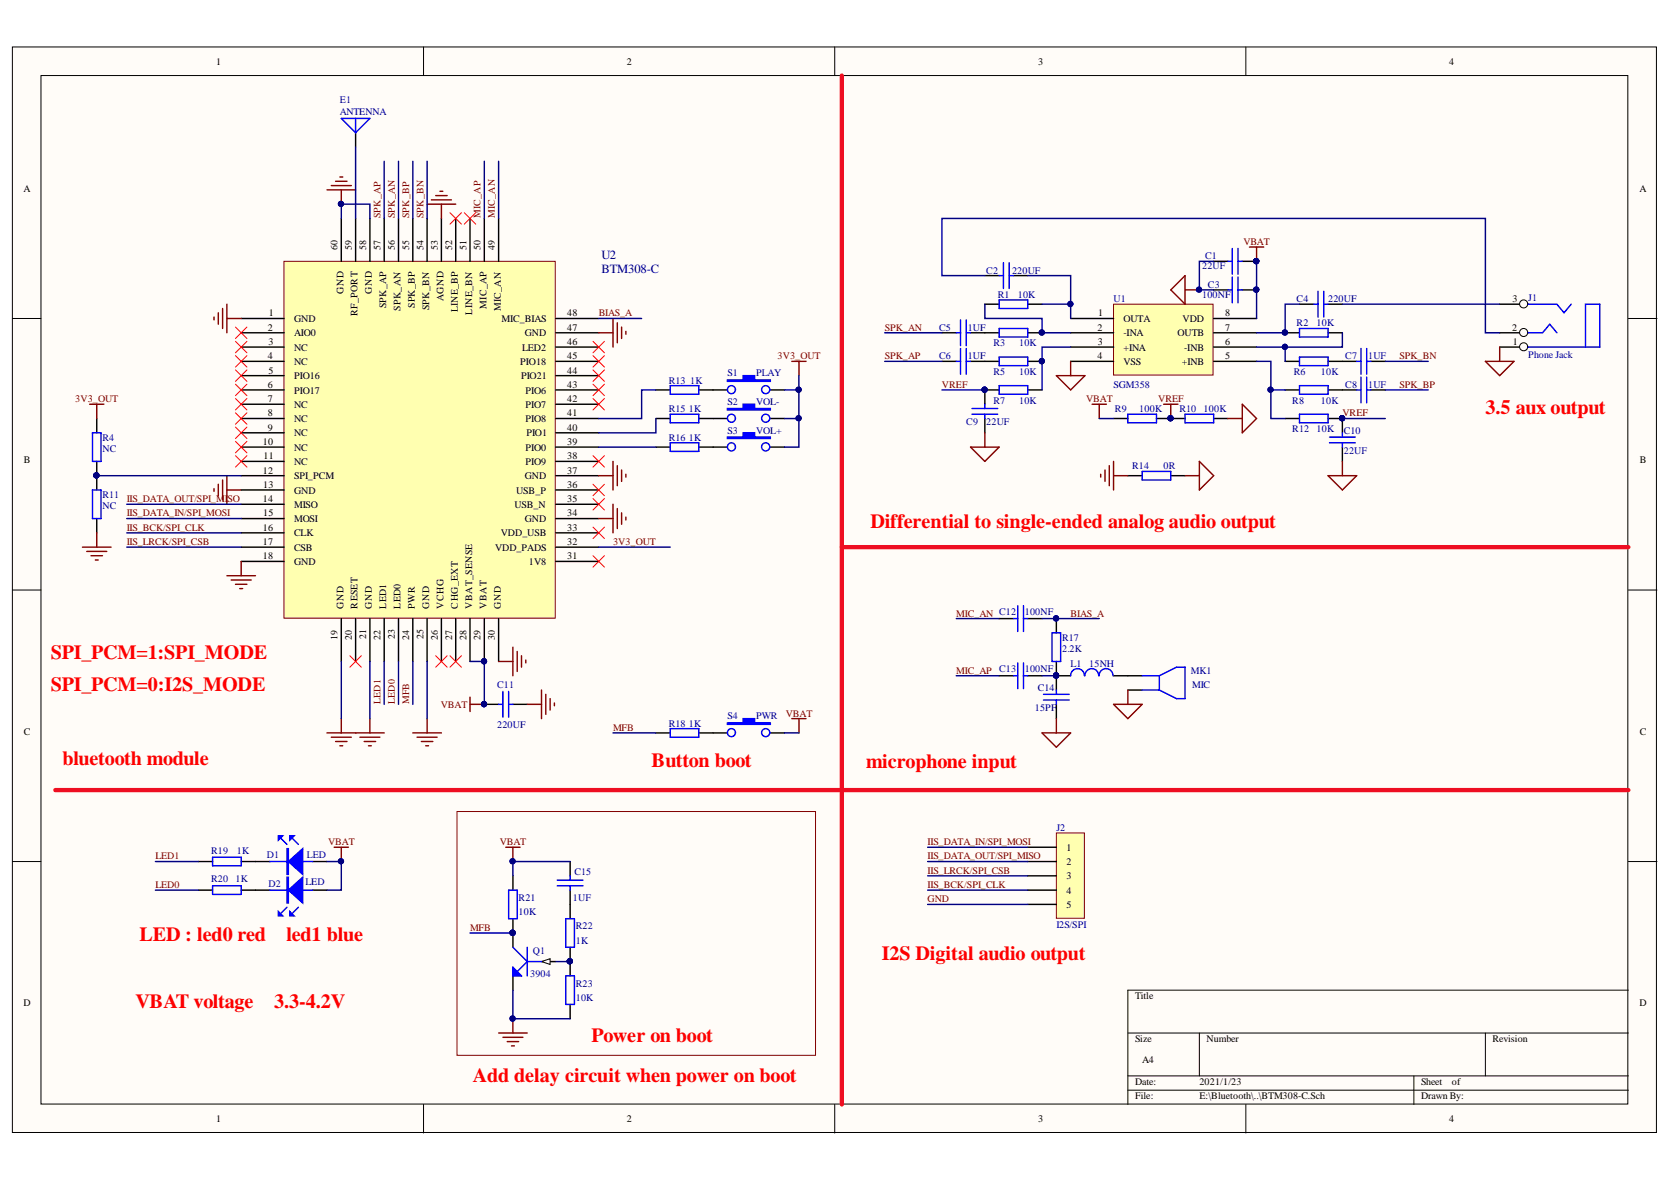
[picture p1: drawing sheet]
<svg xmlns="http://www.w3.org/2000/svg" width="297mm" height="210mm" viewBox="0 0 297 210" stroke-linecap="round" stroke-linejoin="round" font-family="sans-serif">
<g fill="#fffcf8" stroke="#000" stroke-width=".18">
<path d="M2.2 8.3h292.2v193h-292.2z"/>
<path d="M7.3 13.4h282.1v182.8h-282.1z"/>
</g>
<g fill="none" stroke="#000" stroke-width=".18">
<path d="M75.3 8.3v5.1M148.4 8.3v5.1M221.5 8.3v5.1M2.2 56.6h5.1M289.5 56.6h5.1M2.2 104.9h5.1M289.5 104.9h5.1M2.2 153.1h5.1M289.5 153.1h5.1M289.5 176h-89v20.3M75.3 196.3v5.1M148.4 196.3v5.1"/>
<path d="M200.5 183.6h89M200.5 191.2h89M200.5 193.8h89M213.2 183.6v7.6M221.5 196.3v5.1M251.3 191.2v5.1M264 183.6v7.6"/>
</g>
<path d="M45.4 153.1h2.6M55.6 153.1h2.5" fill="none" stroke="#000" stroke-width=".25"/>
<path d="M48 153.1h7.6M50 149.1l1 1M52 149.1l1 1" fill="none" stroke="#00f" stroke-width=".25"/>
<path d="M51.3 153.1l2.5-2.3v4.6z" fill="#00f"/>
<path d="M51 150.8h.3v4.6h-.3zM51.1 150.8v4.6M51.3 153.1l2.5-2.3v4.6z" fill="none" stroke="#00f" stroke-width=".25"/>
<path d="M49.5 148.6h.7l-.7 .7z" fill="#00f"/>
<path d="M49.5 148.6h.7l-.7 .7z" fill="none" stroke="#00f" stroke-width=".25"/>
<path d="M51.5 148.6h.8l-.8 .7z" fill="#00f"/>
<path d="M48 158.2h7.6M51.5 148.6h.8l-.8 .7zM51 161.3l-1 1M53 161.3l-1 1" fill="none" stroke="#00f" stroke-width=".25"/>
<path d="M45.4 158.2h2.6M55.6 158.2h2.5" fill="none" stroke="#000" stroke-width=".25"/>
<path d="M51.3 158.2l2.5-2.3v4.6z" fill="#00f"/>
<path d="M51 155.9h.3v4.6h-.3zM51.1 155.9v4.6M51.3 158.2l2.5-2.3v4.6z" fill="none" stroke="#00f" stroke-width=".25"/>
<path d="M49.5 162l.7 .8h-.7z" fill="#00f"/>
<path d="M49.5 162l.7 .8h-.7z" fill="none" stroke="#00f" stroke-width=".25"/>
<path d="M51.5 162l.8 .8h-.8z" fill="#00f"/>
<path d="M51.5 162l.8 .8h-.8z" fill="none" stroke="#00f" stroke-width=".25"/>
<path d="M59.4 150.6h2.5M60.7 150.6v2.5" fill="none" stroke="#800000" stroke-width=".25"/>
<circle cx="60.6" cy="153.1" r=".46" fill="#000080" stroke="#000080" stroke-width=".18"/>
<path d="M197.9 54.1h17.7v12.6h-17.7z" fill="#ffffb0" stroke="#800000" stroke-width=".18"/>
<g fill="none" stroke="#000" stroke-width=".25">
<path d="M167.4 59.1h2.6M172.5 59.1h5.1M175.1 54.1h2.5M175.1 49h2.5M180.2 49h2.5M182.7 59.1h2.5M182.7 54.1h2.5M190.3 56.6h7.6M190.3 59.1h7.6M215.7 56.6h7.7M215.7 59.1h7.7M215.7 51.5h2.6"/>
<path d="M215.7 46.4h2.6M220.8 51.5h2.6M220.8 46.4h2.6M228.5 59.1h2.5M231 54.1h2.5M236.1 59.1h2.5M236.1 54.1h2.5M167.4 64.2h2.6M172.5 64.2h5.1M175.1 74.4v2.5M177.6 69.3h-2.5v2.5M182.7 64.2h2.5"/>
<path d="M182.7 69.3h2.5M190.3 61.7h7.6M190.3 64.2h7.6M197.9 74.4h2.6M205.6 74.4h5.1M215.7 61.7h7.7M215.7 64.2h7.7M215.7 74.4h2.6M228.5 64.2h2.5M228.5 69.3h2.5M228.5 74.4h2.5M236.1 64.2h5.1"/>
<path d="M236.1 69.3h5.1M236.1 74.4h2.5v2.5M238.6 79.5v2.5M243.7 64.2h2.5M243.7 69.3h2.5M96.3 170.9h2.5"/>
</g>
<g fill="#000080" stroke="#000080" stroke-width=".18">
<circle cx="185.2" cy="59.1" r=".46"/>
<circle cx="185.2" cy="64.2" r=".46"/>
<circle cx="228.4" cy="59.1" r=".46"/>
<circle cx="175" cy="69.3" r=".46"/>
<circle cx="238.6" cy="74.3" r=".46"/>
<circle cx="208.1" cy="74.3" r=".46"/>
<circle cx="223.3" cy="51.5" r=".46"/>
<circle cx="223.3" cy="46.4" r=".47"/>
<circle cx="213.1" cy="51.5" r=".46"/>
</g>
<g fill="none" stroke="#00f" stroke-width=".25">
<path d="M170 59.1h.7M170.7 56.9v4.5M171.8 59.1h.7M171.8 56.9v4.5M177.6 53.3h5.1v1.5h-5.1zM177.6 58.4h5.1v1.5h-5.1zM177.6 49h.8M178.4 46.7v4.6M179.4 49h.8M179.4 46.7v4.6M218.3 51.5h.7M218.3 46.4h.7"/>
<path d="M219 44.2v4.5M219 49.2v4.6M220.1 51.5h.7M220.1 44.2v4.5M220.1 49.2v4.6M220.1 46.4h.7M231 58.4h5.1v1.5h-5.1zM233.5 54.1h.8M234.3 51.8v4.6M235.3 54.1h.8M235.3 51.8v4.6M170 64.2h.7"/>
<path d="M170.7 61.9v4.6M171.8 61.9v4.6M171.8 64.2h.7M172.8 73.6h4.6M172.8 72.6h4.6M175.1 71.8v.8M175.1 73.6v.8M177.6 63.5h5.1v1.5h-5.1zM177.6 68.5h5.1v1.6h-5.1zM200.5 73.6h5.1v1.5h-5.1zM210.7 73.6h5v1.5h-5zM231 63.5h5.1v1.5h-5.1z"/>
<path d="M231 68.5h5.1v1.6h-5.1zM231 73.6h5.1v1.5h-5.1zM236.3 78.7h4.6M236.3 77.7h4.6M238.6 76.9v.8M238.6 78.7v.8M241.2 64.2h.7M241.2 69.3h.7M241.9 61.9v4.6M241.9 67v4.6M242.9 64.2h.8M242.9 69.3h.8"/>
<path d="M242.9 61.9v4.6M242.9 67v4.6"/>
</g>
<g fill="none" stroke="#800000" stroke-width=".25">
<path d="M208.1 51.5l2.6-2.5v5.1zM210.7 51.5h2.5M222.1 43.9h2.5M223.4 43.9v2.5M172.5 79.5h5.1l-2.5 2.5zM175.1 76.9v2.6M187.8 66.8h5.1l-2.6 2.5zM190.3 64.2v2.6M194.1 71.8h2.6M195.4 71.8v2.6M206.8 71.8h2.6M208.1 71.8v2.6"/>
<path d="M218.3 74.4h2.5M220.8 71.8l2.6 2.6-2.6 2.5zM236.1 84.5h5.1l-2.6 2.6zM238.6 82v2.5"/>
</g>
<path d="M96.3 170.9l1.5-.5v1z" fill="#fffcf8"/>
<path d="M96.3 170.9l1.5-.5v1z" fill="none" stroke="#000" stroke-width=".18"/>
<path d="M91.2 165.8v2.6M91.2 173.4v2.6" fill="none" stroke="#000" stroke-width=".25"/>
<circle cx="91.1" cy="165.8" r=".47" fill="#000080" stroke="#000080" stroke-width=".18"/>
<path d="M91.2 168.4l2.5 2.5M91.2 171.9l1.5 1.5h-1.5zM93.7 170.9l-1.8 1.8M93.7 168.4v5M93.7 170.9h2.6" fill="none" stroke="#00f" stroke-width=".25"/>
<path d="M91.2 171.9l1.5 1.5h-1.5z" fill="#00f"/>
<path d="M91.2 171.9l1.5 1.5h-1.5z" fill="none" stroke="#00f" stroke-width=".18"/>
<g fill="#000080" stroke="#000080" stroke-width=".18">
<circle cx="91.1" cy="165.8" r=".47"/>
<circle cx="101.3" cy="170.9" r=".46"/>
<circle cx="91.1" cy="181" r=".47"/>
<circle cx="91.1" cy="153.1" r=".46"/>
</g>
<path d="M200.5 84.5h2.5M208.1 84.5h2.6M35.2 153.1h2.6M35.2 158.2h2.6M42.9 153.1h2.5M42.9 158.2h2.5M91.2 155.7v2.5M101.3 153.1v2.6M101.3 158.2v5.1M91.2 163.3v2.5M101.3 168.4v5M101.3 178.5v2.6" fill="none" stroke="#000" stroke-width=".25"/>
<path d="M203 83.8h5.1v1.5h-5.1zM37.8 157.4h5.1v1.6h-5.1zM37.8 152.4h5.1v1.5h-5.1zM90.4 158.2h1.5v5.1h-1.5zM99.1 156.4h4.5M99.1 157.4h4.5M101.3 155.7v.7M101.3 157.4v.8M100.6 163.3h1.5v5.1h-1.5zM100.6 173.4h1.5v5.1h-1.5z" fill="none" stroke="#00f" stroke-width=".25"/>
<g fill="none" stroke="#800000" stroke-width=".25">
<path d="M195.7 84.3v.5M196.4 83.5v2.1M197.2 82.8v3.5M197.9 82v5.1M197.9 84.5h2.6M210.7 84.5h2.5M213.2 82l2.5 2.5-2.5 2.6zM89.9 150.6h2.5M91.2 150.6v2.5M88.6 183.6h5.1M89.4 184.4h3.6M90.2 185.1h2"/>
<path d="M90.9 185.9h.5M91.2 181.1v2.5"/>
</g>
<path d="M50.5 46.4h48.2v63.5h-48.2z" fill="#ffffb0" stroke="#800000" stroke-width=".18"/>
<g fill="none" stroke="#000" stroke-width=".25">
<path d="M60.7 38.8v7.6M63.2 38.8v7.6M65.8 38.8v7.6M68.3 38.8v7.6M70.8 38.8v7.6M73.4 38.8v7.6M75.9 38.8v7.6M78.5 38.8v7.6M81 38.8v7.6M83.5 38.8v7.6M86.1 38.8v7.6M88.6 38.8v7.6"/>
<path d="M42.9 56.6h7.6M42.9 59.1h7.6M98.8 56.6h7.6M98.8 59.1h7.6M266.6 54.1h5.1M42.9 61.7h7.6M42.9 64.2h7.6M42.9 66.8h7.6M42.9 69.3h7.6M42.9 71.8h7.6M42.9 74.4h7.6M42.9 76.9h7.6"/>
<path d="M42.9 79.5h7.6M98.8 61.7h7.6M98.8 64.2h7.6M98.8 66.8h7.6M98.8 69.3h7.6M98.8 71.8h7.6M98.8 74.4h7.6M98.8 76.9h7.6M98.8 79.5h7.6M42.9 82h7.6M42.9 84.5h7.6M42.9 87.1h7.6"/>
<path d="M42.9 89.6h7.6M42.9 92.2h7.6M42.9 94.7h7.6M42.9 97.2h7.6M42.9 99.8h7.6M98.8 82h7.6M98.8 84.5h7.6M98.8 87.1h7.6M98.8 89.6h7.6M98.8 92.2h7.6M98.8 94.7h7.6M98.8 97.2h7.6"/>
<path d="M98.8 99.8h7.6M60.7 109.9v7.7M63.2 109.9v7.7M65.8 109.9v7.7M68.3 109.9v7.7M70.8 109.9v7.7M73.4 109.9v7.7M75.9 109.9v7.7M78.5 109.9v7.7M81 109.9v7.7M83.5 109.9v7.7M86.1 109.9v7.7"/>
<path d="M88.6 109.9v7.7M86.1 125.2h2.5M91.2 125.2h2.5"/>
</g>
<g fill="#000080" stroke="#000080" stroke-width=".18">
<circle cx="86" cy="117.5" r=".46"/>
<circle cx="86" cy="125.1" r=".46"/>
</g>
<path d="M88.6 125.2h.8M89.4 122.9v4.6M90.4 125.2h.8M90.4 122.9v4.6" fill="none" stroke="#00f" stroke-width=".25"/>
<path d="M83.5 125.2h2.6M83.5 123.9v2.6M93.7 125.2h2.6M96.3 122.6v5.1M97 123.4v3.6M97.8 124.2v2M98.5 124.9v.5" fill="none" stroke="#800000" stroke-width=".25"/>
<circle cx="270.9" cy="54" r=".72" fill="#fffcf8" stroke="#000" stroke-width=".18"/>
<path d="M266.6 59.1h5.1" fill="none" stroke="#000" stroke-width=".25"/>
<circle cx="270.9" cy="59.1" r=".72" fill="#fffcf8" stroke="#000" stroke-width=".18"/>
<path d="M266.6 61.7h5.1" fill="none" stroke="#000" stroke-width=".25"/>
<circle cx="270.9" cy="61.6" r=".72" fill="#fffcf8" stroke="#000" stroke-width=".18"/>
<g fill="none" stroke="#00f" stroke-width=".25">
<path d="M271.7 59.1h2.5l1.3-1.5 1.3 1.5M271.7 54.1h5.1l1.2 1.5 1.3-1.5M271.7 61.7h12.7v-7.6h-2.6v7.6M180.2 109.9h.7M180.9 107.7v4.5M180.9 117.8v4.6M181.9 109.9h.8M181.9 107.7v4.5M181.9 117.8v4.6M187 112.5h1.5v5.1h-1.5zM180.2 120.1h.7M181.9 120.1h.8"/>
<path d="M185.5 124.4h4.6M185.5 123.4h4.6M187.8 122.6v.8M187.8 124.4v.8M192.8 120.1a1.22 1.22 0 0 0-1.3-1.3 1.22 1.22 0 0 0-1.2 1.3M195.3 120.1a1.22 1.22 0 0 0-1.2-1.3 1.22 1.22 0 0 0-1.2 1.3M197.8 120.1a1.23 1.23 0 0 0-1.2-1.3 1.23 1.23 0 0 0-1.2 1.3M203 120.1h3.1M203 122.6h3.1M206.1 120.1l3-1.5h1.6v5.6h-1.6l-3-1.6M206.1 120.1v2.5"/>
</g>
<path d="M264 64.2h5.1l-2.5 2.6zM266.6 61.7v2.5M185.2 130.3h5.1l-2.5 2.5zM187.8 127.7v2.6M197.9 125.2h5.1l-2.5 2.5zM200.5 122.6v2.6" fill="none" stroke="#800000" stroke-width=".25"/>
<path d="M126.8 69.3h2.5M136.9 69.3h2.6M177.6 109.9h2.6M182.7 109.9h2.5M187.8 109.9v2.6M187.8 117.6v5M177.6 120.1h2.6M182.7 120.1h2.5M187.8 120.1h2.5M187.8 125.2v2.5M197.9 120.1h5.1M200.5 122.6h2.5" fill="none" stroke="#000" stroke-width=".25"/>
<g fill="#000080" stroke="#000080" stroke-width=".18">
<circle cx="187.7" cy="120.1" r=".46"/>
<circle cx="187.7" cy="109.9" r=".46"/>
</g>
<path d="M129.3 67.5h2.8v-.7h2v.7h2.8v.3h-7.6z" fill-rule="evenodd" fill="#00f"/>
<g fill="none" stroke="#00f" stroke-width=".25">
<path d="M129.3 67.5h2.8v-.7h2v.7h2.8v.3h-7.6z"/>
<circle cx="130" cy="69.3" r=".71"/>
<circle cx="136.1" cy="69.3" r=".72"/>
</g>
<path d="M126.8 74.4h2.5M136.9 74.4h2.6" fill="none" stroke="#000" stroke-width=".25"/>
<path d="M129.3 72.6h2.8v-.8h2v.8h2.8v.3h-7.6z" fill-rule="evenodd" fill="#00f"/>
<g fill="none" stroke="#00f" stroke-width=".25">
<path d="M129.3 72.6h2.8v-.8h2v.8h2.8v.3h-7.6z"/>
<circle cx="130" cy="74.3" r=".71"/>
<circle cx="136.1" cy="74.3" r=".72"/>
</g>
<path d="M126.8 79.5h2.5M136.9 79.5h2.6" fill="none" stroke="#000" stroke-width=".25"/>
<path d="M129.3 77.7h2.8v-.8h2v.8h2.8v.2h-7.6z" fill-rule="evenodd" fill="#00f"/>
<g fill="none" stroke="#00f" stroke-width=".25">
<path d="M16.4 76.9h1.6v5.1h-1.6zM119.1 68.5h5.1v1.6h-5.1zM119.1 73.6h5.1v1.5h-5.1zM119.1 78.7h5.1v1.5h-5.1zM129.3 77.7h2.8v-.8h2v.8h2.8v.2h-7.6zM16.4 87.1h1.6v5.1h-1.6z"/>
<circle cx="130" cy="79.4" r=".72"/>
<circle cx="136.1" cy="79.4" r=".72"/>
</g>
<path d="M17.2 74.4v2.5M116.6 69.3h2.5M116.6 74.4h2.5M116.6 79.5h2.5M124.2 69.3h2.6M124.2 74.4h2.6M124.2 79.5h2.6M17.2 82v5.1M17.2 92.2v2.5" fill="none" stroke="#000" stroke-width=".25"/>
<circle cx="17.1" cy="84.5" r=".46" fill="#000080" stroke="#000080" stroke-width=".18"/>
<path d="M15.9 71.8h2.6M17.2 71.8v2.6M14.7 97.2h5M15.4 98h3.6M16.2 98.8h2M16.9 99.5h.6M17.2 94.7v2.5" fill="none" stroke="#800000" stroke-width=".25"/>
<path d="M187.8 148h5v15.2h-5z" fill="#ffffb0" stroke="#800000" stroke-width=".18"/>
<path d="M63.2 23.6v2.5M126.8 130.3h2.5M136.9 130.3h2.6M182.7 150.6h5.1M182.7 153.1h5.1M182.7 155.7h5.1M182.7 158.2h5.1M182.7 160.7h5.1" fill="none" stroke="#000" stroke-width=".25"/>
<path d="M60.7 21h5.1l-2.6 2.6zM63.2 21v2.6" fill="none" stroke="#00f" stroke-width=".25"/>
<path d="M140.7 64.2h2.6M142 64.2v2.6" fill="none" stroke="#800000" stroke-width=".25"/>
<path d="M149.6 13.4v182.9M149.6 97.2h139.9M9.8 140.4h279.7" fill="none" stroke="#ee0e22" stroke-width=".76"/>
<path d="M81.2 144.2h63.8v43.4h-63.8z" fill="none" stroke="#800000" stroke-width=".18"/>
<path d="M129.3 128.5h2.8v-.8h2v.8h2.8v.2h-7.6z" fill-rule="evenodd" fill="#00f"/>
<g fill="none" stroke="#00f" stroke-width=".25">
<path d="M119.1 129.5h5.1v1.5h-5.1zM129.3 128.5h2.8v-.8h2v.8h2.8v.2h-7.6z"/>
<circle cx="130" cy="130.2" r=".71"/>
<circle cx="136.1" cy="130.2" r=".72"/>
</g>
<path d="M116.6 130.3h2.5M124.2 130.3h2.6" fill="none" stroke="#000" stroke-width=".25"/>
<g fill="none" stroke="#800000" stroke-width=".25">
<path d="M58.1 33.7h5.1M58.9 33h3.5M59.7 32.2h2M60.4 31.5h.5M60.7 33.7v2.6M75.9 36.3h5.1M76.7 35.5h3.5M77.4 34.8h2.1M78.2 34h.5M78.5 36.3v2.5M38 56.4v.5M38.8 55.6v2"/>
<path d="M39.6 54.8v3.6M40.3 54.1v5M40.3 56.6h2.6M106.4 59.1h2.6M109 56.6v5.1M109.7 57.4v3.5M110.5 58.1v2.1M111.3 58.9v.5M38 86.8v.5M38.8 86.1v2M39.6 85.3v3.6M40.3 84.5v5.1"/>
<path d="M40.3 87.1h2.6M42.9 99.8v2.5M106.4 84.5h2.6M106.4 92.2h2.6M109 82v5.1M109 89.6v5.1M109.7 82.8v3.5M109.7 90.4v3.5M110.5 83.5v2.1M110.5 91.1v2.1M111.3 84.3v.5M111.3 91.9v.5"/>
<path d="M40.3 102.3h5.1M41.1 103.1h3.6M41.9 103.8h2M42.6 104.6h.5M88.6 117.6h2.6M91.2 115v5.1M91.9 115.8v3.5M92.7 116.5v2.1M93.5 117.3v.5M58.1 130.3h10.2M58.9 131h3.5M59.7 131.8h2"/>
<path d="M60.4 132.6h.5M60.7 127.7v2.6M64 131h3.5M64.7 131.8h2.1M65.5 132.6h.5M65.8 127.7v2.6M73.4 130.3h5.1M74.1 131h3.6M74.9 131.8h2M75.7 132.6h.5M75.9 127.7v2.6M140.7 127.7h2.6"/>
<path d="M142 127.7v2.6"/>
</g>
<g fill="#000080" stroke="#000080" stroke-width=".18">
<circle cx="60.6" cy="36.2" r=".46"/>
<circle cx="60.6" cy="153.1" r=".46"/>
<circle cx="190.3" cy="54" r=".46"/>
<circle cx="175" cy="69.3" r=".46"/>
<circle cx="238.6" cy="74.3" r=".46"/>
<circle cx="228.4" cy="59.1" r=".46"/>
<circle cx="213.1" cy="51.5" r=".46"/>
<circle cx="91.1" cy="153.1" r=".46"/>
<circle cx="101.3" cy="170.9" r=".46"/>
<circle cx="91.1" cy="181" r=".47"/>
<circle cx="91.1" cy="165.8" r=".47"/>
<circle cx="187.7" cy="120.1" r=".46"/>
<circle cx="225.9" cy="69.3" r=".46"/>
<circle cx="142" cy="74.3" r=".46"/>
<circle cx="185.2" cy="59.1" r=".46"/>
<circle cx="185.2" cy="64.2" r=".46"/>
<circle cx="228.4" cy="61.6" r=".46"/>
<circle cx="223.3" cy="51.5" r=".46"/>
<circle cx="223.3" cy="46.4" r=".47"/>
<circle cx="187.7" cy="109.9" r=".46"/>
<circle cx="86" cy="125.1" r=".46"/>
<circle cx="86" cy="117.5" r=".46"/>
<circle cx="17.1" cy="84.5" r=".46"/>
<circle cx="142" cy="69.3" r=".46"/>
</g>
<g fill="none" stroke="#f00" stroke-width=".18">
<path d="M80 37.8l2 2M82 37.8l-2 2M82.5 37.8l2.1 2M84.6 37.8l-2.1 2M41.9 58.1l2 2.1M43.9 58.1l-2 2.1M41.9 60.7l2 2M41.9 63.2l2 2M41.9 65.7l2 2.1M41.9 68.3l2 2M41.9 70.8l2 2.1M41.9 73.4l2 2"/>
<path d="M41.9 75.9l2 2M41.9 78.4l2 2.1M43.9 60.7l-2 2M43.9 63.2l-2 2M43.9 65.7l-2 2.1M43.9 68.3l-2 2M43.9 70.8l-2 2.1M43.9 73.4l-2 2M43.9 75.9l-2 2M43.9 78.4l-2 2.1M105.4 63.2l2 2M105.4 60.7l2 2"/>
<path d="M105.4 65.7l2 2.1M105.4 68.3l2 2M105.4 70.8l2 2.1M107.4 60.7l-2 2M107.4 63.2l-2 2M107.4 65.7l-2 2.1M107.4 68.3l-2 2M107.4 70.8l-2 2.1M41.9 81l2 2M43.9 81l-2 2M105.4 81l2 2M105.4 86.1l2 2"/>
<path d="M105.4 88.6l2 2M105.4 93.7l2 2M105.4 98.8l2 2M107.4 81l-2 2M107.4 86.1l-2 2M107.4 88.6l-2 2M107.4 93.7l-2 2M107.4 98.8l-2 2M62.2 116.5l2 2.1M64.2 116.5l-2 2.1M77.4 116.5l2.1 2.1M79.5 116.5l-2.1 2.1"/>
<path d="M80 116.5l2 2.1M82 116.5l-2 2.1"/>
</g>
<g fill="none" stroke="#000080" stroke-width=".25">
<path d="M60.7 38.8v-2.5h5.1v2.5M63.2 26.1v12.7M68.3 28.7v10.1M70.8 28.7v10.1M73.4 28.7v10.1M75.9 28.7v10.1M86.1 28.7v10.1M88.6 28.7v10.1M106.4 56.6h7.7M157.3 59.1h10.1M175.1 54.1v2.5h10.1v2.5h5.1M175.1 49h-7.7v-10.2h96.6v20.3h2.6"/>
<path d="M182.7 49h7.6v7.6M185.2 54.1h5.1M215.7 46.4h-2.5v5.1h2.5M223.4 46.4v10.2M231 54.1h-2.5v5h-5.1M238.6 59.1v2.6h-15.2M238.6 54.1h28M106.4 79.5h10.2M116.6 69.3h-2.5v5.1h-7.7M116.6 74.4v2.5h-10.2M139.5 69.3h2.5v10.2h-2.5M139.5 74.4h2.5"/>
<path d="M142 66.8v2.5M157.3 64.2h10.1M167.4 69.3h7.7M190.3 61.7h-5.1v7.6M195.4 74.4h2.5M223.4 64.2h2.5v10.2h2.6M225.9 69.3h2.6M228.5 61.7v2.5M238.6 74.4h7.6M246.2 69.3h7.7M246.2 64.2h7.7M17.2 84.5h25.7"/>
<path d="M22.5 89.6h20.4M22.5 92.2h20.4M22.5 94.7h20.4M22.5 97.2h20.4M106.4 97.2h12.7M60.7 117.6v10.1M65.8 117.6v10.1M68.3 117.6v7.6M70.8 117.6v7.6M73.4 117.6v7.6M75.9 117.6v10.1M83.5 117.6h2.6v7.6"/>
<path d="M170 109.9h7.6M185.2 109.9h10.2M109 130.3h7.6M139.5 130.3h2.5M170 120.1h7.6M185.2 120.1h2.6M27.6 158.2h7.6M27.6 153.1h7.6M58.1 153.1h2.6v5.1h-2.6M101.3 153.1h-10.1v2.6M164.9 158.2h17.8M164.9 153.1h17.8"/>
<path d="M164.9 150.6h17.8M164.9 155.7h17.8M83.5 165.8h7.7M91.2 176v5.1h10.1M98.8 170.9h2.5M164.9 160.7h17.8"/>
</g>
<g font-size="3.6" fill="#f00">
<text x="264" y="73.5">3.5 aux output</text>
<text x="154.7" y="93.8">Differential to single-ended analog audio output</text>
<text x="9.1" y="117.2">SPI_PCM=1:SPI_MODE</text>
<text x="9.1" y="122.8">SPI_PCM=0:I2S_MODE</text>
<text x="11.1" y="136">bluetooth module</text>
<text x="115.8" y="136.2">Button boot</text>
<text x="154" y="136.5">microphone input</text>
<text x="24.8" y="167.2">LED : led0 red</text>
<text x="50.9" y="167.2">led1 blue</text>
<text x="156.8" y="170.5">I2S Digital audio output</text>
<text x="24.1" y="179.2">VBAT voltage</text>
<text x="48.7" y="179.2">3.3-4.2V</text>
<text x="105.2" y="185.3">Power on boot</text>
<text x="84.1" y="192.4">Add delay circuit when power on boot</text>
</g>
<g font-size="2.2" fill="#000080">
<text x="106.9" y="46">U2</text>
<text x="106.9" y="48.5">BTM308-C</text>
</g>
<g font-size="1.8">
<text x="38.4" y="11.5">1</text>
<text x="111.4" y="11.5">2</text>
<text x="184.6" y="11.5">3</text>
<text x="257.6" y="11.5">4</text>
<text x="4.2" y="34.1">A</text>
<text x="291.4" y="34.1">A</text>
<text x="60" y="44.4" transform="rotate(-90 60 44.4)">60</text>
<text x="62.6" y="44.4" transform="rotate(-90 62.6 44.4)">59</text>
<text x="65.1" y="44.4" transform="rotate(-90 65.1 44.4)">58</text>
<text x="67.6" y="44.4" transform="rotate(-90 67.6 44.4)">57</text>
<text x="70.2" y="44.4" transform="rotate(-90 70.2 44.4)">56</text>
<text x="72.7" y="44.4" transform="rotate(-90 72.7 44.4)">55</text>
<text x="75.3" y="44.4" transform="rotate(-90 75.3 44.4)">54</text>
<text x="77.8" y="44.4" transform="rotate(-90 77.8 44.4)">53</text>
<text x="80.4" y="44.4" transform="rotate(-90 80.4 44.4)">52</text>
<text x="82.9" y="44.4" transform="rotate(-90 82.9 44.4)">51</text>
<text x="85.4" y="44.4" transform="rotate(-90 85.4 44.4)">50</text>
<text x="88" y="44.4" transform="rotate(-90 88 44.4)">49</text>
<text x="61" y="52.2" transform="rotate(-90 61 52.2)">GND</text>
<text x="66.1" y="52.2" transform="rotate(-90 66.1 52.2)">GND</text>
<text x="78.8" y="53.6" transform="rotate(-90 78.8 53.6)">AGND</text>
<text x="268.9" y="53.7">3</text>
<text x="47.6" y="58.8">2</text>
<text x="47.8" y="56.2">1</text>
<text x="52.3" y="57.3">GND</text>
<text x="52.3" y="59.8">AIO0</text>
<text x="63.6" y="56.2" transform="rotate(-90 63.6 56.2)">RF_PORT</text>
<text x="68.7" y="54.8" transform="rotate(-90 68.7 54.8)">SPK_AP</text>
<text x="71.2" y="55.2" transform="rotate(-90 71.2 55.2)">SPK_AN</text>
<text x="73.7" y="54.8" transform="rotate(-90 73.7 54.8)">SPK_BP</text>
<text x="76.3" y="55.2" transform="rotate(-90 76.3 55.2)">SPK_BN</text>
<text x="81.4" y="55.5" transform="rotate(-90 81.4 55.5)">LINE_BP</text>
<text x="83.9" y="55.9" transform="rotate(-90 83.9 55.9)">LINE_BN</text>
<text x="86.5" y="54.9" transform="rotate(-90 86.5 54.9)">MIC_AP</text>
<text x="89" y="55.3" transform="rotate(-90 89 55.3)">MIC_AN</text>
<text x="89.2" y="57.3">MIC_BIAS</text>
<text x="93.3" y="59.8">GND</text>
<text x="100.8" y="58.8">47</text>
<text x="100.8" y="56.2">48</text>
<text x="195.1" y="58.8">2</text>
<text x="195.2" y="56.2">1</text>
<text x="199.7" y="57.3">OUTA</text>
<text x="199.7" y="59.8">-INA</text>
<text x="209.3" y="59.8">OUTB</text>
<text x="210.2" y="57.3">VDD</text>
<text x="217.8" y="58.8">7</text>
<text x="217.8" y="56.2">8</text>
<text x="268.8" y="58.8">2</text>
<text x="47.6" y="63.9">4</text>
<text x="47.7" y="61.3">3</text>
<text x="52.3" y="62.3">NC</text>
<text x="52.3" y="64.9">NC</text>
<text x="92.5" y="64.9">PIO18</text>
<text x="92.8" y="62.3">LED2</text>
<text x="100.8" y="63.9">45</text>
<text x="100.8" y="61.3">46</text>
<text x="195.1" y="63.9">4</text>
<text x="195.2" y="61.3">3</text>
<text x="199.7" y="62.3">+INA</text>
<text x="199.7" y="64.9">VSS</text>
<text x="210.1" y="64.9">+INB</text>
<text x="210.5" y="62.3">-INB</text>
<text x="217.8" y="63.9">5</text>
<text x="217.8" y="61.3">6</text>
<text x="269" y="61.3">1</text>
<text x="47.6" y="68.9">6</text>
<text x="47.6" y="71.5">7</text>
<text x="47.7" y="66.4">5</text>
<text x="52.3" y="67.4">PIO16</text>
<text x="52.3" y="70">PIO17</text>
<text x="92.6" y="67.4">PIO21</text>
<text x="93.4" y="70">PIO6</text>
<text x="100.8" y="71.5">42</text>
<text x="100.8" y="68.9">43</text>
<text x="100.8" y="66.4">44</text>
<text x="47.6" y="74">8</text>
<text x="47.6" y="76.6">9</text>
<text x="52.3" y="72.5">NC</text>
<text x="52.3" y="75">NC</text>
<text x="52.3" y="77.6">NC</text>
<text x="93.4" y="75">PIO8</text>
<text x="93.4" y="72.5">PIO7</text>
<text x="93.6" y="77.6">PIO1</text>
<text x="100.8" y="76.6">40</text>
<text x="100.8" y="74">41</text>
<text x="4.2" y="82.3">B</text>
<text x="46.7" y="79.1">10</text>
<text x="46.9" y="81.6">11</text>
<text x="52.3" y="80.1">NC</text>
<text x="52.3" y="82.6">NC</text>
<text x="93.4" y="82.6">PIO9</text>
<text x="93.4" y="80.1">PIO0</text>
<text x="100.8" y="81.6">38</text>
<text x="100.8" y="79.1">39</text>
<text x="291.5" y="82.3">B</text>
<text x="46.7" y="84.2">12</text>
<text x="46.7" y="89.3">14</text>
<text x="46.8" y="86.7">13</text>
<text x="52.3" y="85.2">SPI_PCM</text>
<text x="52.3" y="87.7">GND</text>
<text x="91.8" y="87.7">USB_P</text>
<text x="93.3" y="85.2">GND</text>
<text x="100.8" y="89.3">35</text>
<text x="100.8" y="86.7">36</text>
<text x="100.8" y="84.2">37</text>
<text x="46.7" y="94.3">16</text>
<text x="46.8" y="91.8">15</text>
<text x="52.3" y="90.3">MISO</text>
<text x="52.3" y="92.8">MOSI</text>
<text x="52.3" y="95.3">CLK</text>
<text x="89" y="95.3">VDD_USB</text>
<text x="91.4" y="90.3">USB_N</text>
<text x="93.3" y="92.8">GND</text>
<text x="100.8" y="94.3">33</text>
<text x="100.8" y="91.8">34</text>
<text x="46.7" y="96.9">17</text>
<text x="46.7" y="99.4">18</text>
<text x="52.3" y="97.9">CSB</text>
<text x="52.3" y="100.4">GND</text>
<text x="88" y="97.9">VDD_PADS</text>
<text x="94" y="100.4">1V8</text>
<text x="100.8" y="99.4">31</text>
<text x="100.8" y="96.9">32</text>
<text x="60" y="113.7" transform="rotate(-90 60 113.7)">19</text>
<text x="61" y="108.2" transform="rotate(-90 61 108.2)">GND</text>
<text x="62.6" y="113.7" transform="rotate(-90 62.6 113.7)">20</text>
<text x="63.6" y="108.2" transform="rotate(-90 63.6 108.2)">RESET</text>
<text x="65.1" y="113.6" transform="rotate(-90 65.1 113.6)">21</text>
<text x="66.1" y="108.2" transform="rotate(-90 66.1 108.2)">GND</text>
<text x="67.6" y="113.7" transform="rotate(-90 67.6 113.7)">22</text>
<text x="68.7" y="108.2" transform="rotate(-90 68.7 108.2)">LED1</text>
<text x="70.2" y="113.7" transform="rotate(-90 70.2 113.7)">23</text>
<text x="71.2" y="108.2" transform="rotate(-90 71.2 108.2)">LED0</text>
<text x="72.7" y="113.7" transform="rotate(-90 72.7 113.7)">24</text>
<text x="73.7" y="108.2" transform="rotate(-90 73.7 108.2)">PWR</text>
<text x="75.3" y="113.7" transform="rotate(-90 75.3 113.7)">25</text>
<text x="76.3" y="108.2" transform="rotate(-90 76.3 108.2)">GND</text>
<text x="77.8" y="113.7" transform="rotate(-90 77.8 113.7)">26</text>
<text x="78.8" y="108.2" transform="rotate(-90 78.8 108.2)">VCHG</text>
<text x="80.4" y="113.7" transform="rotate(-90 80.4 113.7)">27</text>
<text x="81.4" y="108.2" transform="rotate(-90 81.4 108.2)">CHG_EXT</text>
<text x="82.9" y="113.7" transform="rotate(-90 82.9 113.7)">28</text>
<text x="83.9" y="108.2" transform="rotate(-90 83.9 108.2)">VBAT_SENSE</text>
<text x="85.4" y="113.7" transform="rotate(-90 85.4 113.7)">29</text>
<text x="86.5" y="108.2" transform="rotate(-90 86.5 108.2)">VBAT</text>
<text x="88" y="113.7" transform="rotate(-90 88 113.7)">30</text>
<text x="89" y="108.2" transform="rotate(-90 89 108.2)">GND</text>
<text x="4.2" y="130.6">C</text>
<text x="291.5" y="130.6">C</text>
<text x="189.6" y="151.2">1</text>
<text x="189.6" y="153.8">2</text>
<text x="189.6" y="156.3">3</text>
<text x="189.6" y="158.8">4</text>
<text x="189.6" y="161.4">5</text>
<text x="4.2" y="178.8">D</text>
<text x="201.8" y="177.6">Title</text>
<text x="291.4" y="178.8">D</text>
<text x="201.8" y="185.2">Size</text>
<text x="214.5" y="185.2">Number</text>
<text x="265.3" y="185.2">Revision</text>
<text x="203" y="189">A4</text>
<text x="201.8" y="192.8">Date:</text>
<text x="201.8" y="195.3">File:</text>
<text x="213.2" y="192.8">2021/1/23</text>
<text x="213.2" y="195.3">E:\Bluetooth\..\BTM308-C.Sch</text>
<text x="252.6" y="192.8">Sheet</text>
<text x="252.6" y="195.3">Drawn By:</text>
<text x="258.1" y="192.8">of</text>
<text x="38.4" y="199.5">1</text>
<text x="111.4" y="199.5">2</text>
<text x="184.6" y="199.5">3</text>
<text x="257.6" y="199.5">4</text>
</g>
<g font-size="1.8" fill="#000080">
<text x="60.4" y="18.4">E1</text>
<text x="60.4" y="20.4">ANTENNA</text>
<text x="213.7" y="47.9">22UF</text>
<text x="214.2" y="46.1">C1</text>
<text x="175.3" y="48.6">C2</text>
<text x="177.4" y="52.9">R1</text>
<text x="179.9" y="48.6">220UF</text>
<text x="180.9" y="52.9">10K</text>
<text x="197.9" y="53.7">U1</text>
<text x="213.7" y="52.9">100NF</text>
<text x="214.7" y="51.2">C3</text>
<text x="230.5" y="53.7">C4</text>
<text x="236.1" y="53.7">220UF</text>
<text x="271.7" y="53.4">J1</text>
<text x="166.9" y="58.8">C5</text>
<text x="172" y="58.8">1UF</text>
<text x="230.5" y="58">R2</text>
<text x="234" y="58">10K</text>
<text x="166.9" y="63.9">C6</text>
<text x="172" y="63.9">1UF</text>
<text x="176.6" y="61.6">R3</text>
<text x="181.2" y="61.6">10K</text>
<text x="239.1" y="63.9">C7</text>
<text x="243.2" y="63.9">1UF</text>
<text x="271.7" y="63.6">Phone Jack</text>
<text x="118.9" y="68.2">R13</text>
<text x="122.7" y="68.2">1K</text>
<text x="129.3" y="66.9">S1</text>
<text x="129.3" y="72">S2</text>
<text x="134.4" y="66.9">PLAY</text>
<text x="134.4" y="72">VOL-</text>
<text x="176.6" y="66.6">R5</text>
<text x="176.6" y="71.7">R7</text>
<text x="181.2" y="66.6">10K</text>
<text x="181.2" y="71.7">10K</text>
<text x="197.9" y="68.9">SGM358</text>
<text x="229.7" y="71.7">R8</text>
<text x="230" y="66.6">R6</text>
<text x="234.8" y="66.6">10K</text>
<text x="234.8" y="71.7">10K</text>
<text x="239.1" y="68.9">C8</text>
<text x="243.2" y="68.9">1UF</text>
<text x="118.9" y="73.3">R15</text>
<text x="122.4" y="73.3">1K</text>
<text x="129.3" y="77.1">S3</text>
<text x="134.4" y="77.1">VOL+</text>
<text x="171.8" y="75.5">C9</text>
<text x="175.3" y="75.5">22UF</text>
<text x="198.2" y="73.3">R9</text>
<text x="202.5" y="73.3">100K</text>
<text x="209.6" y="73.3">R10</text>
<text x="214" y="73.3">100K</text>
<text x="229.7" y="76.8">R12</text>
<text x="234" y="76.8">10K</text>
<text x="238.9" y="77.1">C10</text>
<text x="18.2" y="78.3">R4</text>
<text x="18.2" y="80.4">NC</text>
<text x="118.9" y="78.3">R16</text>
<text x="122.4" y="78.3">1K</text>
<text x="201.3" y="83.4">R14</text>
<text x="206.8" y="83.4">0R</text>
<text x="238.9" y="80.6">22UF</text>
<text x="18.2" y="88.5">R11</text>
<text x="18.2" y="90.5">NC</text>
<text x="182.2" y="109.3">100NF</text>
<text x="188.8" y="113.9">R17</text>
<text x="177.6" y="119.5">C13</text>
<text x="182.2" y="119.5">100NF</text>
<text x="188.8" y="115.9">2.2K</text>
<text x="190.3" y="118.5">L1</text>
<text x="193.6" y="118.5">15NH</text>
<text x="211.7" y="119.7">MK1</text>
<text x="88.4" y="122.3">C11</text>
<text x="184.5" y="122.8">C14</text>
<text x="211.9" y="122.3">MIC</text>
<text x="88.4" y="129.4">220UF</text>
<text x="118.9" y="129.1">R18</text>
<text x="122.4" y="129.1">1K</text>
<text x="129.3" y="127.9">S4</text>
<text x="134.4" y="127.9">PWR</text>
<text x="184" y="126.3">15PF</text>
<text x="187.8" y="147.7">J2</text>
<text x="37.5" y="151.7">R19</text>
<text x="42.1" y="151.7">1K</text>
<text x="47.5" y="152.5">D1</text>
<text x="54.6" y="152.5">LED</text>
<text x="102.1" y="155.5">C15</text>
<text x="37.5" y="156.8">R20</text>
<text x="41.9" y="156.8">1K</text>
<text x="47.7" y="157.6">D2</text>
<text x="54.3" y="157.3">LED</text>
<text x="92.2" y="160.1">R21</text>
<text x="101.9" y="160.1">1UF</text>
<text x="92.2" y="162.7">10K</text>
<text x="102.4" y="165.2">R22</text>
<text x="102.4" y="167.7">1K</text>
<text x="187.8" y="164.9">I2S/SPI</text>
<text x="94.2" y="173.6">3904</text>
<text x="94.7" y="169.5">Q1</text>
<text x="102.4" y="175.4">R23</text>
<text x="102.4" y="177.9">10K</text>
</g>
<g font-size="1.8" fill="#800000">
<text x="67.6" y="38.8" transform="rotate(-90 67.6 38.8)">SPK_AP</text>
<text x="70.2" y="38.8" transform="rotate(-90 70.2 38.8)">SPK_AN</text>
<text x="72.7" y="38.8" transform="rotate(-90 72.7 38.8)">SPK_BP</text>
<text x="75.3" y="38.8" transform="rotate(-90 75.3 38.8)">SPK_BN</text>
<text x="85.4" y="38.8" transform="rotate(-90 85.4 38.8)">MIC_AP</text>
<text x="88" y="38.8" transform="rotate(-90 88 38.8)">MIC_AN</text>
<text x="221.1" y="43.5">VBAT</text>
<text x="106.4" y="56.2">BIAS_A</text>
<text x="157.3" y="58.8">SPK_AN</text>
<text x="138.2" y="63.9">3V3_OUT</text>
<text x="157.3" y="63.9">SPK_AP</text>
<text x="248.8" y="63.9">SPK_BN</text>
<text x="13.4" y="71.5">3V3_OUT</text>
<text x="167.4" y="68.9">VREF</text>
<text x="193.1" y="71.5">VBAT</text>
<text x="205.9" y="71.5">VREF</text>
<text x="248.8" y="68.9">SPK_BP</text>
<text x="238.6" y="74">VREF</text>
<text x="22.5" y="89.3">IIS_DATA_OUT/SPI_MI</text>
<text x="40.5" y="89.3">SO</text>
<text x="22.5" y="91.8">IIS_DATA_IN/SPI_MOSI</text>
<text x="22.5" y="94.3">IIS_BCK/SPI_CLK</text>
<text x="22.5" y="96.9">IIS_LRCK/SPI_CSB</text>
<text x="109" y="96.9">3V3_OUT</text>
<text x="170" y="109.6">MIC_AN C12</text>
<text x="190.3" y="109.6">BIAS_A</text>
<text x="170" y="119.7">MIC_AP</text>
<text x="67.6" y="125.2" transform="rotate(-90 67.6 125.2)">LED1</text>
<text x="70.2" y="125.2" transform="rotate(-90 70.2 125.2)">LED0</text>
<text x="72.7" y="125.2" transform="rotate(-90 72.7 125.2)">MFB</text>
<text x="78.4" y="125.8">VBAT</text>
<text x="109" y="129.9">MFB</text>
<text x="139.7" y="127.4">VBAT</text>
<text x="27.6" y="152.8">LED1</text>
<text x="58.4" y="150.2">VBAT</text>
<text x="88.9" y="150.2">VBAT</text>
<text x="164.9" y="150.2">IIS_DATA_IN/SPI_MOSI</text>
<text x="164.9" y="152.8">IIS_DATA_OUT/SPI_MISO</text>
<text x="164.9" y="155.3">IIS_LRCK/SPI_CSB</text>
<text x="27.6" y="157.8">LED0</text>
<text x="164.9" y="157.8">IIS_BCK/SPI_CLK</text>
<text x="164.9" y="160.4">GND</text>
<text x="83.5" y="165.5">MFB</text>
</g>
</svg>
